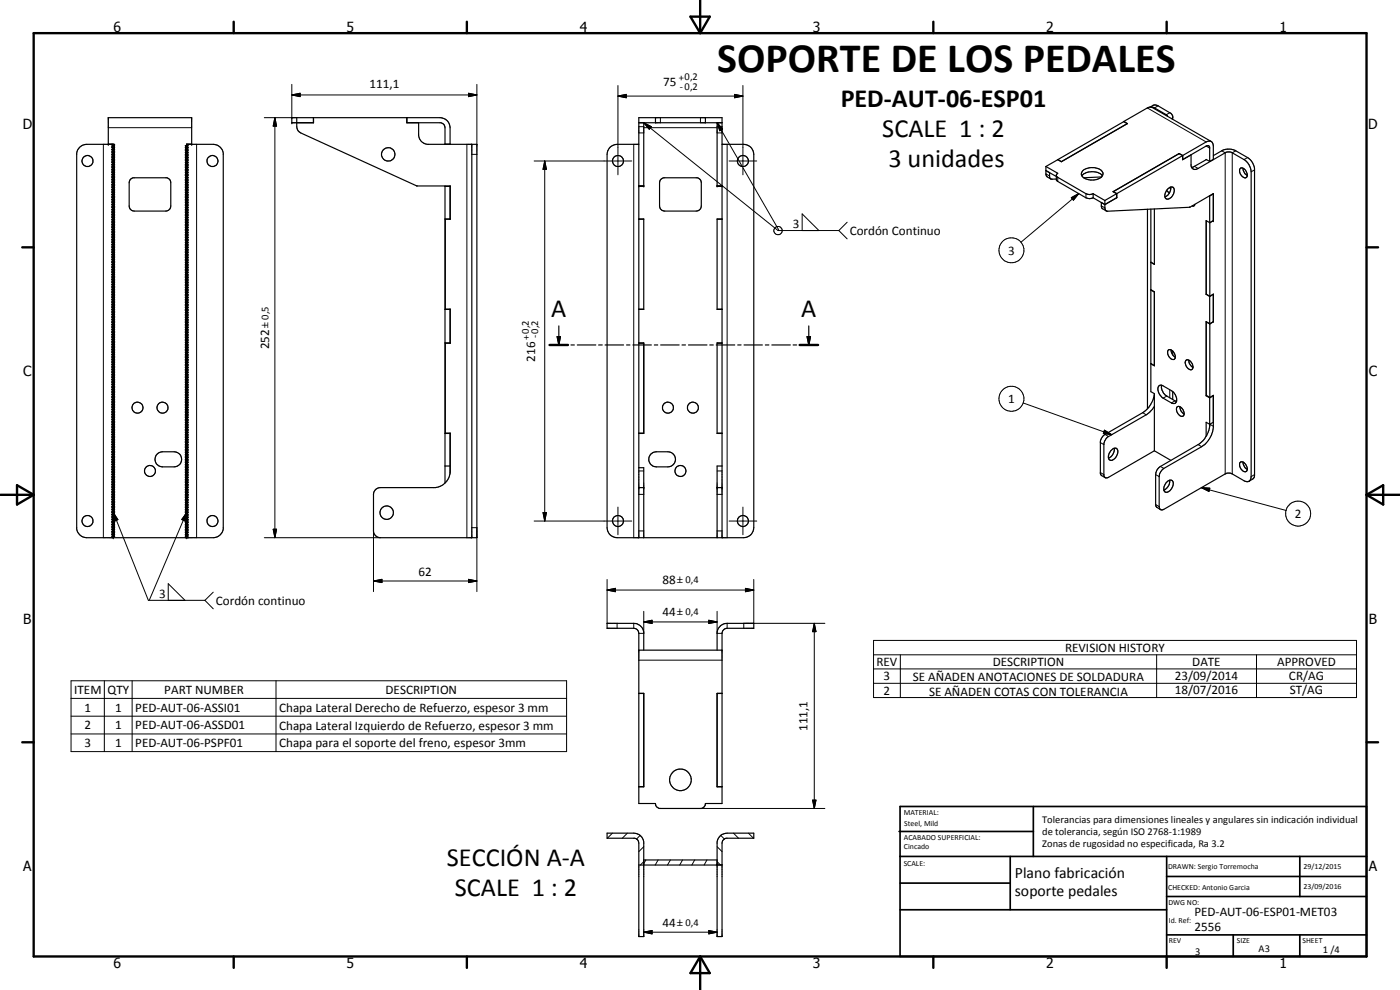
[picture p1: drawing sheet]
<svg xmlns="http://www.w3.org/2000/svg" width="420mm" height="297mm" viewBox="0 0 420 297" stroke-linecap="round" stroke-linejoin="round" font-family="sans-serif">
<g fill="none" stroke="#000" stroke-width=".35">
<path d="M89.1 35.3v3.1l.4 .8 .7 .7 34.8 15.9h10.1v10h-1.5v27h1.5v10.2h-1.5v27h1.5v11.3a5.1 5.1 0 0 1-4.5 5h-16.5a2.09 2.09 0 0 0-2 2v11a2.09 2.09 0 0 0 2 2h29v-118h-14.9a2.96 2.96 0 0 1-2.6-2.6v-3.9M94.1 35.3v1.5h-6.5v-1.5h44.5a3 3 0 0 1 3 3v5M122.1 35.3v1.5h10.3l.7 .5 .5 1v5M122.1 35.3v1.5M191.7 36.8h25M193.2 36.8v19.1h-1.5M196.7 35.3v1.5M211.7 35.3v1.5M215.2 36.8v19.1h1.5M337.3 36.5l1 .6-19.8 11.4-1-.6M337.3 36.5l-19.8 11.4M337.3 36.4l7-4 1.3-.2 17.9 10.3"/>
<path d="M337.3 36.4l1.1 .7-19.9 11.4-1.1-.6-3.5 2.1M337.3 36.4v.1M345.2 32.1l1.3-.6 1 .2 4.1 2.5 .3 .6v1M345.3 32.1l1.2 .3 3.5 2 .4 .5M351.9 35.2l-.2 .5M32.5 43.3v-8h25v8M32.5 43.2h1.5v118.1M34 43.3h-8a3.1 3.1 0 0 0-3 2.6v112.8a3.1 3.1 0 0 0 3 2.6h38a3.1 3.1 0 0 0 3-2.6v-112.8a3.1 3.1 0 0 0-3-2.6h-8M39.2 53.8l.8-.5h10.1l.7 .5 .5 1v7a1.52 1.52 0 0 1-1.5 1.5h-9.5a1.52 1.52 0 0 1-1.5-1.5v-7zM57.5 43.2h-1.5v118.1M133.6 55.9h1.5M133.6 55.8v89.1"/>
<path d="M133.6 43.2h1.5M135.1 55.8v10M141.6 43.3v118M191.7 43.3h-6.5a3 3 0 0 0-3 3v112a3 3 0 0 0 3 3h38a3 3 0 0 0 3-3v-112a3 3 0 0 0-3-3h-6.5M191.7 55.8h1.5M198.2 54l1-.7h10l.6 .3 .4 .4 .3 .8v7l-.3 .9-.4 .4-.9 .2h-9.4l-.9-.2-.4-.4-.3-.9v-7zM215.2 55.8h1.5M313.9 50l.1 2.6 .3 .5 1.1 .6M313.9 50l3.5 2-.4 .5v1.5l.4 .4 8.5 5 1.1 .2 1.1-.2M317 53l-3.1-1.8 1.1 .6v1.2l.2 .6 1.8 .1M317 52.7l.4 .5 8.5 4.9 1.1 .3 1.1-.3M317.5 47.9h.1"/>
<path d="M324.7 52.7a4.5 4.5 0 0 1 6.2 0M324.9 51.2a4.5 4.5 0 0 1 6 .4 1.65 1.65 0 0 1-1.5 2.2 3.9 3.9 0 0 1-4.8-1.3v-.6zM328.1 59.4l3.5 2M328.1 58.1l3.5 2.1M328.1 58.1v1.3M330.6 53.1l-5.4 .2M334.1 57.5h.1M334.1 57.5l1.1 .6M334.1 57.5l1 .6M335.1 59.3h.1M335.1 58.1l-3.5 2.1M335.1 58.1v1.3l-3.5 2"/>
<path d="M335.2 59.3l-3.6 2.1M335.2 58.1v1.2M350.2 57.1l.8 .8M350.5 56.7a1.1 1.1 0 0 1 1.6-.5 1.1 1.1 0 0 1 .2 1.7 2.03 2.03 0 0 1-2.4 1.7 2.39 2.39 0 0 1 .6-2.9zM351.1 56.3l.3 .4M351.3 56.1l.1 .6M351.4 56.7a3.1 3.1 0 0 1-1.8 2.4M353.9 46.1l1.1 .6M353.9 46.1h.1M353.9 46.1l-19.8 11.4M354.9 46.7l-1-.6-19.8 11.4M354.9 46.7v1.2l2.6-1.4 .1 3.7"/>
<path d="M354.9 46.7l-19.7 11.4M354.9 47.9h.1M355 47.9l7-4.1 .6-.1 .4 .5v4.2M355 46.7v1.2M357.6 50.2a1.25 1.25 0 0 0 2 .3l8.6-4.9 1.4 .1 3.7 2.2a4.6 4.6 0 0 1 2.2 3.7v91.4l-.2 .8-.4 .6M362 47.9l1 .5M362.1 47.9l-3.9 2.2-.6 .1M363 58.8h.1M363 58.8l.1 60.5M363.5 42.5l.3 .3 .3 1v4l-1.1 .6M363.5 42.5l-.7-.2-.8 .3-7 4.1M364.1 58.2l-1.1 .6"/>
<path d="M364.1 46.7l2.5-1.4a4.7 4.7 0 0 1 4-.2l3.8 2.2a4.6 4.6 0 0 1 2.1 3.3v92.1l-.3 .8-1.3 .9M372.2 50.5a1.72 1.72 0 0 1 2.1 2 .81 .81 0 0 1-.5 .9 .81 .81 0 0 1-1-.4 2.06 2.06 0 0 1-.6-2.5zM373.1 50.5l.4 1.5 .8 .7M133.6 65.7h1.5M191.7 65.7h1.5v27.1h-1.5M191.7 65.8h1.5M215.2 65.8h1.5M216.7 65.7h-1.5v27.1h1.5M331.6 61.4l-1.1-.7 .2 1.7 1.3 .9M331.6 60.2l.1 2.7 .5 .5 24.8-1.2 7.1-4.1v8.1M344.4 62.8v59.9M345.4 62.7v16l1 .5"/>
<path d="M345.4 78.7v8.2l1 .6v22.3l-.9-.7M345.5 78.7h-.1M346.4 62.7v16.6l-1-.6M358.6 61.3l-.3 .5h-.5M363 66.8l-1-.6v22.1M364.1 66.2l-1.1 .6M133.6 92.8h1.5M135.1 92.8v10.2M167.7 97.8v5.7M191.7 92.8h1.5M215.2 92.8h1.5M242.7 97.8v5.7"/>
<path d="M345.4 87v30.5l1 .6v17.2M345.4 87l1 .6M345.5 87h-.1M362 88.3l1 .6M362 88.3l1.1 .6M362 96.6h.1M362.1 88.3h-.1M363.1 97.2l-1.1-.7v22.2M363.1 88.9l1-.6v8.3M364.1 96.6h.1M364.1 88.3l-1.1 .6M364.1 96.6l-1 .6"/>
<path d="M364.1 96.5l-1.1 .7M133.6 102.9h1.5M164.9 103.5h5.6M167.2 101h1l-.5 2.5zM171.4 103.5h1M173.3 103.5h5.5M179.7 103.5h1.1M181.6 103.5h5.5M188 103.5h1M189.9 103.5h5.6M191.7 102.9h1.5v27.1h-1.5M191.7 103h1.5"/>
<path d="M196.4 103.5h1M198.3 103.5h5.5M204.7 103.5h1M206.6 103.5h5.6M213 103.5h1.1M215 103.5h5.5M215.2 103h1.5M216.7 102.9h-1.5v27.1h1.5M221.4 103.5h1M223.3 103.5h5.5M229.7 103.5h1M231.6 103.5h5.6"/>
<path d="M238 103.5h1.1M240 103.5h5.5M242.2 101h1l-.5 2.5zM345.4 109.1l1 .6M346.4 118.3a8.1 8.1 0 0 1-3.5 5.5l-11.3 6.5a3.3 3.3 0 0 0-1.4 2.2v9.5l.4 .7 1.1 .6M347.8 115.8l.8-.2 3 1.6a2.63 2.63 0 0 1 1.1 3.8h-.9l-2.7-1.5a3 3 0 0 1-1.3-3.7zM348.6 115.6a3.3 3.3 0 0 0 1.6 3.2l2.9 1.6M350.6 105.1a1.66 1.66 0 0 1 2.1 1.6v.7a1.14 1.14 0 0 1-1.2 .4 1.14 1.14 0 0 1-.8-1l-.3-.8zM351.5 105l.4 1.5M351.9 105.3v1.2M351.9 117.5v2.4M351.9 106.5l.8 .7"/>
<path d="M355.9 108.2a1.66 1.66 0 0 1 2.1 1.8 .74 .74 0 0 1-.2 .8 .74 .74 0 0 1-.8 .1 2.2 2.2 0 0 1-1.1-2.7zM356.8 108.1l.1 1 1.1 1.1M362 118.7l1 .7M362 118.6l1.1 .7M362.1 118.7h-.1M363 119.4v8.5M363.1 119.3l1-.7v9.7a7.8 7.8 0 0 1-3.5 5.7l-11.3 6.5-.9 1-.5 1.5v9l.2 .7 .3 .3 .9-.2 18.9-10.8h1.1l4.3 2.4h1.3M364.1 118.7l-1.1 .7M47.2 136.2l1.2-.6h3.9a2.26 2.26 0 0 1 2.2 2.2 2.26 2.26 0 0 1-2.2 2.3h-3.5a2.25 2.25 0 0 1-2.1-1.4 2.25 2.25 0 0 1 .5-2.5zM133.6 139.8h1.5M133.6 130h1.5M135.1 130v12"/>
<path d="M191.7 130h1.5M195.4 136.2l1.2-.6h3.8a2.26 2.26 0 0 1 2.3 2.2 2.26 2.26 0 0 1-2.3 2.3h-3.4a2.27 2.27 0 0 1-2.1-1.4 2.27 2.27 0 0 1 .5-2.5zM215.2 130h1.5M216.7 139.8h-1.5v21.5M333.3 135.3a1.25 1.25 0 0 1 2.1-.4 2.62 2.62 0 0 1-2.1 3.2 1.26 1.26 0 0 1-.5-1.9zM334.4 134.5a2.92 2.92 0 0 1-1.7 3M346.4 121.9l-1.3 1.7-1.1 .9-11.6 6.6-.4 .5-.7 1.5v9.6a.82 .82 0 0 0 .5 .7 .82 .82 0 0 0 .9-.2l13.7-7.9M346.4 135.3l5 2.8M353.2 122.1a1.7 1.7 0 0 1 2.2 1.9 .85 .85 0 0 1-.7 1 .85 .85 0 0 1-1-.6 2.09 2.09 0 0 1-.5-2.3zM354.1 122a2.43 2.43 0 0 0 1.3 2.2M363.1 127.7a8.2 8.2 0 0 1-3.5 5.7l-11.3 6.6a3 3 0 0 0-1.5 2.4v9l.3 .8 1.2 .7M364.1 126.7l-1.1 .6-1-.6v4.2"/>
<path d="M372.1 138.9a1.28 1.28 0 0 1 2 .9 .92 .92 0 0 1 .2 1.3 .92 .92 0 0 1-1.2 .3 2.36 2.36 0 0 1-1-2.5zM373.1 138.6l.4 1.6 .8 .6M191.7 140.3h1.5v21M191.7 146.3h1.5M215.2 146.3h1.5M350.4 144.4a1.05 1.05 0 0 1 1.5-.1 1.05 1.05 0 0 1 .1 1.5 2.02 2.02 0 0 1-2.3 1.9l-.1-.1a2.35 2.35 0 0 1 .8-3.2zM351 144.1a2.88 2.88 0 0 1-1.7 3M191.7 161.3v-126h25v126M191.7 195.1h25M193.2 195.1v-5.4a3 3 0 0 0-3-2.7h-8v1.5h8a1.52 1.52 0 0 1 1.5 1.5v51.1h5a1.51 1.51 0 0 0 1.2 1.5l12.9-.1a1.49 1.49 0 0 0 .9-1.4h5v-51.4l.7-.9 .8-.3h8v-1.5h-8a3 3 0 0 0-3 2.7v5.4M191.7 208h1.5v28.1h-1.5M216.7 208h-1.5v28.1h1.5"/>
<path d="M191.7 236h1.5M215.2 236h1.5M182.2 250h8a3 3 0 0 1 3 2.6v28.4h-1.5l-.1-28.6-.3-.5-.8-.4h-8.3zM193.2 258h22M216.1 250.9l.6-.5 1.5-.4h8v1.5h-8.3l-1.1 .9-.1 28.6h-1.5v-28.4l.4-1.1zM216.7 259.5h-25"/>
<circle cx="26.3" cy="48.3" r="1.66"/>
<circle cx="63.7" cy="48.3" r="1.66"/>
<circle cx="116.5" cy="46.3" r="2.02"/>
<circle cx="185.4" cy="48.3" r="1.66"/>
<circle cx="222.9" cy="48.3" r="1.64"/>
<circle cx="41.3" cy="122.3" r="1.65"/>
<circle cx="48.8" cy="122.3" r="1.66"/>
<circle cx="200.4" cy="122.3" r="1.65"/>
<circle cx="208" cy="122.3" r="1.65"/>
<circle cx="26.3" cy="156.3" r="1.64"/>
<circle cx="45" cy="141.3" r="1.65"/>
<circle cx="63.8" cy="156.3" r="1.64"/>
<circle cx="116.1" cy="153.8" r="2.01"/>
<circle cx="185.5" cy="156.3" r="1.65"/>
<circle cx="204.2" cy="141.3" r="1.65"/>
<circle cx="223" cy="156.3" r="1.66"/>
<circle cx="204.2" cy="234" r="3.3"/>
</g>
<g fill="none" stroke="#000" stroke-width=".3">
<path d="M32.5 38.3h25M82.5 35.3l.5 2.5h-1zM82.5 35.3v126M87.6 28.5l2.5-.5v1zM87.6 28.5h55.5M87.6 25.3v10h-8.3M140.6 28l2.5 .5-2.5 .5zM143.1 25.3v18M185.5 28.8l2.4-.5v1zM185.5 25.7v26.8M185.5 28.8h37.5M191.7 39.9h1.5"/>
<path d="M191.7 38h1.5M193.2 36.8l2.3 1.2-.7 .8zM193.2 38.3h22M193.2 36.8l40.3 32.4h18.2M198.2 35.3v1.5M210.2 35.3v1.5M215.2 36.8l1.7 1.9-.9 .5zM215.2 39.9h1.5M215.2 38h1.5M215.2 36.8l6.6 11.4M220.5 28.3l2.5 .5-2.5 .5zM223 25.7v26.8"/>
<path d="M344.3 32.4l17.7 10.2M347.5 31.7l-1 .7M351.1 33.8l-1.1 .6v.3M31 43.3v118M33.6 43.3l.3 .2 .5-.2M33.6 43.8h.8M33.6 44.3h.8M33.6 44.8h.8M33.6 45.3h.8M33.6 45.8h.8M33.6 46.3l.3 .2 .5-.2M33.6 46.8l.3 .2 .5-.2"/>
<path d="M33.6 47.3h.8M33.6 47.8l.3 .2 .5-.2M33.6 48.3l.3 .2 .5-.2M33.6 48.8h.8M33.6 49.3h.8M33.6 49.8h.8M33.6 50.3h.8M33.6 50.8h.8M33.6 51.3l.3 .2 .5-.2M33.6 51.8l.3 .2 .5-.2M33.6 52.3h.8M33.6 52.8h.8"/>
<path d="M33.6 53.3h.8M33.6 53.8h.8M33.6 54.3l.3 .2 .5-.2M33.6 54.8l.3 .2 .5-.2M33.6 55.3h.8M33.6 55.8l.3 .2 .5-.2M33.6 56.3l.3 .2 .5-.2M33.6 56.8l.3 .2 .5-.2M33.6 57.3h.8M33.6 57.8h.8M33.6 58.3h.8M33.6 58.8h.8"/>
<path d="M33.6 59.3l.3 .2 .5-.2M33.6 59.8l.3 .2 .5-.2M55.6 56.3h.8M55.6 56.8h.8M55.6 57.3h.8M55.6 57.8h.8M55.6 45.8h.8M55.6 48.8h.8M55.6 47.8h.8M55.6 58.3l.3-.2 .5 .2M55.6 59.8l.3-.2 .5 .2M55.6 59.3h.8"/>
<path d="M55.6 58.8l.3-.2 .5 .2M55.6 55.8l.3-.2 .5 .2M55.6 55.3l.3-.2 .5 .2M55.6 54.8l.3-.2 .5 .2M55.6 54.3h.8M55.6 53.8h.8M55.6 53.3h.8M55.6 52.7h.8M55.6 52.3l.3-.2 .5 .2M55.6 51.8l.3-.2 .5 .2M55.6 51.3h.8M55.6 50.8l.3-.2 .5 .2"/>
<path d="M55.6 50.3l.3-.2 .5 .2M55.6 49.8h.8M55.6 49.3h.8M55.6 48.3h.8M55.6 47.3l.3-.2 .5 .2M55.6 46.8l.3-.2 .5 .2M55.6 46.3h.8M55.6 45.3h.8M55.6 44.7h.8M55.6 44.3l.3-.2 .5 .2M55.6 43.8l.3-.2 .5 .2M59 43.3v118"/>
<path d="M140.1 43.3v118M141.6 46.3h1.5M160.3 48.3h29.3M163.5 48.3l.5 2.5h-1zM163.5 48.3v108M190.2 43.3v118M191.7 55.8h1.5M215.2 55.8h1.5M218.2 43.3v118M218.8 48.3h8.3M221.9 48.4l.9 1.7M223 50.5l10.7 18.4"/>
<path d="M313.9 52.2l1.1 .6M317.4 53.2v1.2M321.5 59.3l2.3-1.2-1.7 2zM323.8 58.1l-17.4 14.6M325.9 58.1v1.3M351.1 57.7l-.3 .1M358.5 49.9l1.1 .6M362 43.8l1 .6M366.6 45.3l1.1 .5v96.4M370.9 45.3l-1.1 .5v96.4M374.4 47.3l-1.1 .6M376.5 51l-1 .6"/>
<path d="M33.6 60.3h.8M33.6 60.8h.8M33.6 61.3h.8M33.6 61.8h.8M33.6 62.3l.3 .2 .5-.2M33.6 62.8l.3 .2 .5-.2M33.6 63.3l.3 .2 .5-.2M33.6 63.8h.8M33.6 64.3l.3 .2 .5-.2M33.6 64.8l.3 .2 .5-.2M33.6 65.3h.8M33.6 65.8h.8"/>
<path d="M33.6 66.3h.8M33.6 66.8h.8M33.6 67.3l.3 .2 .5-.2M33.6 67.8l.3 .2 .5-.2M33.6 68.3h.8M33.6 68.8h.8M33.6 69.3h.8M33.6 69.8h.8M33.6 70.4h.8M33.6 70.8l.3 .2 .5-.2M33.6 71.3l.3 .2 .5-.2M33.6 71.8h.8"/>
<path d="M33.6 72.3l.3 .2 .5-.2M33.6 72.8l.3 .2 .5-.2M33.6 73.3h.8M33.6 73.8h.8M33.6 74.3h.8M33.6 74.8h.8M33.6 75.3l.3 .2 .5-.2M33.6 75.8l.3 .2 .5-.2M33.6 76.3l.3 .2 .5-.2M33.6 76.8h.8M33.6 77.3h.8M33.6 77.9h.8"/>
<path d="M33.6 78.4h.8M33.6 78.8l.3 .2 .5-.2M33.6 79.3l.3 .2 .5-.2M33.6 79.8h.8M55.6 61.8h.8M55.6 62.3h.8M55.6 64.3h.8M55.6 64.8h.8M55.6 68.8l.3-.2 .5 .2M55.6 69.3h.8M55.6 69.8h.8M55.6 70.3h.8"/>
<path d="M55.6 72.3h.8M55.6 72.8h.8M55.6 77.8h.8M55.6 78.3h.8M55.6 66.3l.3-.2 .5 .2M55.6 67.3h.8M55.6 73.3h.8M55.6 75.3l.3-.2 .5 .2M55.6 79.8l.3-.2 .5 .2M55.6 79.3l.3-.2 .5 .2M55.6 78.8h.8M55.6 77.3h.8"/>
<path d="M55.6 76.8l.3-.2 .5 .2M55.6 76.3l.3-.2 .5 .2M55.6 75.8h.8M55.6 74.8l.3-.2 .5 .2M55.6 74.3l.3-.2 .5 .2M55.6 73.8h.8M55.6 71.8l.3-.2 .5 .2M55.6 71.3l.3-.2 .5 .2M55.6 70.8h.8M55.6 68.3l.3-.2 .5 .2M55.6 67.8l.3-.2 .5 .2M55.6 66.8l.3-.2 .5 .2"/>
<path d="M55.6 65.8h.8M55.6 65.3h.8M55.6 63.8l.3-.2 .5 .2M55.6 63.3l.3-.2 .5 .2M55.6 62.8h.8M55.6 61.3h.8M55.6 60.7h.8M55.6 60.3l.3-.2 .5 .2M240.7 69.2v-5l5.1 5M251.7 69.2l2.5 2.5M254.2 66.7l-2.5 2.5M330.5 61.8l1.1 .6"/>
<path d="M33.6 80.3l.3 .2 .5-.2M33.6 80.8l.3 .2 .5-.2M33.6 81.3h.8M33.6 81.8h.8M33.6 82.3h.8M33.6 82.8h.8M33.6 83.4h.8M33.6 83.8l.3 .2 .5-.2M33.6 84.3l.3 .2 .5-.2M33.6 84.8h.8M33.6 85.3h.8M33.6 85.9h.8"/>
<path d="M33.6 86.4h.8M33.6 86.8l.3 .2 .5-.2M33.6 87.3l.3 .2 .5-.2M33.6 87.8h.8M33.6 88.3l.3 .2 .5-.2M33.6 88.8l.3 .2 .5-.2M33.6 89.3l.3 .2 .5-.2M33.6 89.8h.8M33.6 90.3h.8M33.6 90.8h.8M33.6 91.4h.8M33.6 91.8l.3 .2 .5-.2"/>
<path d="M33.6 92.3l.3 .2 .5-.2M33.6 92.8h.8M33.6 93.3h.8M33.6 93.9h.8M33.6 94.4h.8M33.6 94.9h.8M33.6 95.3l.3 .2 .5-.2M33.6 95.8l.3 .2 .5-.2M33.6 96.4h.8M33.6 96.8l.3 .2 .5-.2M33.6 97.3l.3 .2 .5-.2M33.6 97.8h.8"/>
<path d="M33.6 98.3h.8M33.6 98.8h.8M33.6 99.4h.8M33.6 99.8l.3 .2 .5-.2M55.6 80.3h.8M55.6 80.8h.8M55.6 81.3h.8M55.6 81.8h.8M55.6 82.3h.8M55.6 85.3h.8M55.6 85.8h.8M55.6 86.3h.8"/>
<path d="M55.6 93.8h.8M55.6 94.3h.8M55.6 94.8h.8M55.6 96.8h.8M55.6 97.3h.8M55.6 90.8l.3-.2 .5 .2M55.6 99.8h.8M55.6 99.3l.3-.2 .5 .2M55.6 98.8l.3-.2 .5 .2M55.6 98.3h.8M55.6 97.8h.8M55.6 96.3l.3-.2 .5 .2"/>
<path d="M55.6 95.8l.3-.2 .5 .2M55.6 95.3h.8M55.6 93.3h.8M55.6 92.8l.3-.2 .5 .2M55.6 92.3l.3-.2 .5 .2M55.6 91.8h.8M55.6 91.3l.3-.2 .5 .2M55.6 90.3h.8M55.6 89.8h.8M55.6 89.3h.8M55.6 88.8h.8M55.6 88.3l.3-.2 .5 .2"/>
<path d="M55.6 87.8l.3-.2 .5 .2M55.6 87.3l.3-.2 .5 .2M55.6 86.8h.8M55.6 84.8l.3-.2 .5 .2M55.6 84.3l.3-.2 .5 .2M55.6 83.8h.8M55.6 83.3l.3-.2 .5 .2M55.6 82.8l.3-.2 .5 .2M33.6 100.3l.3 .2 .5-.2M33.6 100.8h.8M33.6 101.3h.8M33.6 101.9h.8"/>
<path d="M33.6 102.4h.8M33.6 102.9h.8M33.6 103.3l.3 .2 .5-.2M33.6 103.8l.3 .2 .5-.2M33.6 104.4h.8M33.6 104.8l.3 .2 .5-.2M33.6 105.3l.3 .2 .5-.2M33.6 105.8h.8M33.6 106.3h.8M33.6 106.8h.8M33.6 107.4h.8M33.6 107.9h.8"/>
<path d="M33.6 108.3l.3 .2 .5-.2M33.6 108.8l.3 .2 .5-.2M33.6 109.3h.8M33.6 109.9h.8M33.6 110.4h.8M33.6 110.9h.8M33.6 111.3l.3 .2 .5-.2M33.6 111.8l.3 .2 .5-.2M33.6 112.4h.8M33.6 112.8l.3 .2 .5-.2M33.6 113.3l.3 .2 .5-.2M33.6 113.8l.3 .2 .5-.2"/>
<path d="M33.6 114.3h.8M33.6 114.9h.8M33.6 115.4h.8M33.6 115.9h.8M33.6 116.3l.3 .2 .5-.2M33.6 116.8l.3 .2 .5-.2M33.6 117.3h.8M33.6 117.9h.8M33.6 118.4h.8M33.6 118.9h.8M33.6 119.3l.3 .2 .5-.2M33.6 119.8l.3 .2 .5-.2"/>
<path d="M55.6 104.8h.8M55.6 105.3h.8M55.6 105.8h.8M55.6 106.3h.8M55.6 109.3l.3-.2 .5 .2M55.6 109.8h.8M55.6 110.3h.8M55.6 110.8h.8M55.6 113.3h.8M55.6 113.8h.8M55.6 118.3h.8M55.6 118.8h.8"/>
<path d="M55.6 119.3h.8M55.6 102.8h.8M55.6 114.8h.8M55.6 115.3l.3-.2 .5 .2M55.6 119.8h.8M55.6 117.8h.8M55.6 117.3l.3-.2 .5 .2M55.6 116.8l.3-.2 .5 .2M55.6 116.3h.8M55.6 115.8l.3-.1 .5 .1M55.6 114.3h.8M55.6 112.8l.3-.2 .5 .2"/>
<path d="M55.6 112.3l.3-.2 .5 .2M55.6 111.8l.3-.2 .5 .2M55.6 111.3h.8M55.6 108.8l.3-.2 .5 .2M55.6 108.3h.8M55.6 107.8l.3-.1 .5 .1M55.6 107.3l.3-.2 .5 .2M55.6 106.8h.8M55.6 104.3l.3-.2 .5 .2M55.6 103.8l.3-.2 .5 .2M55.6 103.3h.8M55.6 102.3h.8"/>
<path d="M55.6 101.8h.8M55.6 101.3l.3-.2 .5 .2M55.6 100.8l.3-.2 .5 .2M55.6 100.3h.8M350.2 118.8l-1.1 .7M351.1 116.9v2.5M33.6 120.4l.3 .1 .5-.1M33.6 120.9h.8M33.6 121.3l.3 .2 .5-.2M33.6 121.8l.3 .2 .5-.2M33.6 122.3h.8M33.6 122.9h.8"/>
<path d="M33.6 123.4h.8M33.6 123.9h.8M33.6 124.3l.3 .2 .5-.2M33.6 124.8l.3 .2 .5-.2M33.6 125.3h.8M33.6 125.9h.8M33.6 126.4h.8M33.6 126.9h.8M33.6 127.4h.8M33.6 127.8l.3 .2 .5-.2M33.6 128.4l.3 .1 .5-.1M33.6 128.9h.8"/>
<path d="M33.6 129.3l.3 .2 .5-.2M33.6 129.8l.3 .2 .5-.2M33.6 130.3h.8M33.6 130.9h.8M33.6 131.4h.8M33.6 131.9h.8M33.6 132.3l.3 .2 .5-.2M33.6 132.8l.3 .2 .5-.2M33.6 133.3l.3 .2 .5-.2M33.6 133.9h.8M33.6 134.4h.8M33.6 134.9h.8"/>
<path d="M33.6 135.4h.8M33.6 135.8l.3 .2 .5-.2M33.6 136.4l.3 .1 .5-.1M33.6 136.9h.8M33.6 137.3l.3 .2 .5-.2M33.6 137.8l.3 .2 .5-.2M33.6 138.3h.8M33.6 138.9h.8M33.6 139.4h.8M33.6 139.9h.8M55.6 121.3h.8M55.6 121.8h.8"/>
<path d="M55.6 122.3h.8M55.6 122.8h.8M55.6 126.8h.8M55.6 127.3h.8M55.6 129.3h.8M55.6 133.8l.3-.2 .5 .2M55.6 134.3h.8M55.6 134.8h.8M55.6 135.3h.8M55.6 137.3h.8M55.6 137.8h.8M55.6 138.3h.8"/>
<path d="M55.6 124.3h.8M55.6 130.3h.8M55.6 139.3h.8M55.6 139.8l.3-.1 .5 .1M55.6 138.8h.8M55.6 136.8l.3-.1 .5 .1M55.6 136.3l.3-.2 .5 .2M55.6 135.8h.8M55.6 133.3l.3-.2 .5 .2M55.6 132.8h.8M55.6 132.3l.3-.1 .5 .1M55.6 131.8l.3-.1 .5 .1"/>
<path d="M55.6 131.3l.3-.2 .5 .2M55.6 130.8h.8M55.6 129.8h.8M55.6 128.8l.3-.1 .5 .1M55.6 128.3l.3-.2 .5 .2M55.6 127.8h.8M55.6 126.3h.8M55.6 125.8l.3-.2 .5 .2M55.6 125.3l.3-.2 .5 .2M55.6 124.8l.3-.2 .5 .2M55.6 123.8l.3-.1 .5 .1M55.6 123.3l.3-.2 .5 .2"/>
<path d="M55.6 120.8l.3-.2 .5 .2M55.6 120.3l.3-.2 .5 .2M307.1 120.9l26.6 9.5M330.2 132.8l1.1 .6M331.5 129.1l2.2 1.3-2.6-.4zM331.6 130.3l1.1 .7M342.9 123.8l1.1 .7M348.3 140l1 .5M352.6 120.3l-1 .6M359.6 133.4l1 .6M363.1 127.3l1 .6M33.6 140.4h.8"/>
<path d="M33.6 140.8l.3 .2 .5-.2M33.6 141.4l.3 .1 .5-.1M33.6 141.9h.8M33.6 142.4h.8M33.6 142.9h.8M33.6 143.4h.8M33.6 143.8l.3 .2 .5-.2M33.6 144.4l.3 .1 .5-.1M33.6 144.9h.8M33.6 145.3l.3 .2 .5-.2M33.6 145.8l.3 .2 .5-.2M33.6 146.3l.3 .2 .5-.2"/>
<path d="M33.6 146.9h.8M33.6 147.4h.8M33.6 147.9h.8M33.6 148.4h.8M33.6 148.8l.3 .2 .5-.2M33.6 149.4l.3 .1 .5-.1M33.6 149.9h.8M33.6 150.4h.8M33.6 150.9h.8M33.6 151.4h.8M33.6 151.9h.8M33.6 152.4l.3 .1 .5-.1"/>
<path d="M33.6 152.9l.3 .1 .5-.1M33.6 153.4h.8M33.6 153.8l.3 .2 .5-.2M33.6 154.3l.3 .2 .5-.2M33.6 154.9h.8M33.6 155.4h.8M33.6 155.9h.8M33.6 156.4h.8M33.6 156.8l.3 .2 .5-.2M33.6 157.4l.3 .1 .5-.1M33.6 157.9h.8M33.6 158.4h.8"/>
<path d="M33.6 158.9h.8M33.6 159.4h.8M33.6 159.9h.8M34 153.8l1.4 2.1-.9 .4zM34 153.8l10.5 26.3h17M55.6 142.8h.8M55.6 143.3h.8M55.6 145.8h.8M55.6 146.3h.8M55.6 146.8h.8M55.6 147.3h.8M55.6 150.3h.8"/>
<path d="M55.6 150.8h.8M55.6 151.3h.8M55.6 151.8h.8M55.6 154.3h.8M55.6 159.3h.8M55.6 159.8h.8M55.6 147.8l.3-.1 .5 .1M55.6 148.8h.8M55.6 158.8h.8M55.6 158.3l.3-.1 .5 .1M55.6 157.8l.3-.2 .5 .2M55.6 157.3h.8"/>
<path d="M55.6 156.8h.8M55.6 156.3l.3-.1 .5 .1M55.6 155.8l.3-.1 .5 .1M55.6 155.3h.8M55.6 154.8h.8M55.6 153.8h.8M55.6 153.3l.3-.1 .5 .1M55.6 152.8l.3-.1 .5 .1M55.6 152.3h.8M55.6 149.8l.3-.2 .5 .2M55.6 149.3l.3-.2 .5 .2M55.6 148.3l.3-.1 .5 .1"/>
<path d="M55.6 145.3l.3-.1 .5 .1M55.6 144.8l.3-.1 .5 .1M55.6 144.3l.3-.2 .5 .2M55.6 143.8h.8M55.6 142.3h.8M55.6 141.8l.3-.2 .5 .2M55.6 141.3l.3-.2 .5 .2M55.6 140.8h.8M55.6 140.3l.3-.1 .5 .1M56 153.8l-.5 2.5-.9-.4zM56 153.8l-11.2 26.2M82 158.8h1l-.5 2.5z"/>
<path d="M112.1 159.3v18.2M141.6 158.3h1.5v19.2M160.3 156.3h29.3M163 153.8h1l-.5 2.5zM185.5 152.1v8.3M191.7 148.3h1.5M191.7 159.3h1.5M191.7 141.3h1.5M215.2 148.3h1.5M215.2 159.3h1.5M215.2 141.3h1.5M218.8 156.3h8.3"/>
<path d="M223 152.1v8.3M330.2 141.8l1.1 .6M346.8 142.4l1.1 .6M346.8 151.4l1.1 .6M360.5 146.3l2.6 .2-.3 .9zM360.5 146.3l25.5 6.9M376.5 142.4l-1 .6M33.6 160.4l.3 .1 .5-.1M33.6 160.9l.3 .1 .5-.1M55.6 161.3l.3-.1 .5 .1M55.6 160.8l.3-.1 .5 .1M55.6 160.3h.8"/>
<path d="M64 177.7l-2.5 2.4M79.3 161.3h34.8M112.1 174.3l2.5-.5v1zM112.1 174.3h31M140.6 173.8l2.5 .5-2.5 .5zM182.2 177l2.5-.5v1zM182.2 177h44M182.2 173.9v13.1M223.7 176.5l2.5 .5-2.5 .5zM226.2 173.9v13.1M50.5 180.1v-5l5 5M61.5 180.1l2.5 2.6"/>
<path d="M185.2 187v1.5M190.2 187v1.5M191.7 198.1h25M193.2 186.6l2.5-.5v1zM193.2 183.4v6.6h-1.5M193.2 186.6h22M212.7 186.1l2.5 .5-2.5 .5zM215.2 183.4v6.6h1.5M218.2 187v1.5M244.4 187l.5 2.5h-1zM244.4 187v55.6M247.6 187h-24.4v1.5"/>
<path d="M262.2 192.2h144.9v17.1h-144.9zM262.2 196.5h144.9M270.2 196.5v12.8M347.1 196.5v12.8M377.1 196.5v12.8M21.3 204.3h148.7v21.2h-148.7zM21.3 209.5h148.7M21.3 214.9h148.7M31.3 204.3v21.2M39.7 204.3v21.2M82.8 204.3v21.2M262.2 200.7h144.9"/>
<path d="M262.2 205h144.9M21.3 220.2h148.7M183.8 250l-1.5 1.5M188.3 250l-1.5 1.5M192.1 250.7l-1.1 1.1M193.2 258.5l-1 1M193.2 254l-1.5 1.5M193.8 258l-.6 1.1M197.5 258l-.9 1.5M201.2 258l-.9 1.5M204.8 258l-.8 1.5M208.5 258l-.9 1.5"/>
<path d="M210.2 242.6h37.4M212.2 258l-.9 1.5M215.2 258.5l1 1M215.2 254l1.5 1.5M215.2 259.1l-.2 .4M216.3 250.7l1.1 1.1M220.1 250l1.5 1.5M224.6 250l1.5 1.5M243.9 240.1h1l-.5 2.5zM193.2 279.7l2.5-.5v1zM193.2 279.7h22M212.7 279.2l2.5 .5-2.5 .5z"/>
<circle cx="233.5" cy="69.2" r="1.26"/>
<circle cx="303.6" cy="75.1" r="3.8"/>
<circle cx="303.6" cy="119.7" r="3.8"/>
<circle cx="389.6" cy="154.1" r="3.7"/>
</g>
<g fill="#000">
<circle cx="87.6" cy="35.3" r=".18"/>
<circle cx="87.6" cy="36.8" r=".18"/>
<circle cx="32.5" cy="43.3" r=".18"/>
<circle cx="34" cy="43.3" r=".18"/>
<circle cx="56" cy="43.3" r=".18"/>
<circle cx="57.5" cy="43.3" r=".18"/>
<circle cx="191.7" cy="55.8" r=".18"/>
<circle cx="193.2" cy="55.8" r=".18"/>
<circle cx="215.2" cy="55.8" r=".18"/>
<circle cx="216.7" cy="55.8" r=".18"/>
<circle cx="364.1" cy="66.2" r=".18"/>
<circle cx="191.7" cy="146.3" r=".18"/>
<circle cx="193.2" cy="146.3" r=".18"/>
<circle cx="215.2" cy="146.3" r=".18"/>
<circle cx="216.7" cy="146.3" r=".18"/>
<circle cx="34" cy="161.3" r=".18"/>
<circle cx="56" cy="161.3" r=".18"/>
</g>
<g fill="none" stroke="#000" stroke-width=".71">
<path d="M10.1 9.9h400v277.1h-400zM70.1 6.5v3.4M140.1 6.5v3.4M207.2 5h5.8l-2.9 4.9zM210.1 0v9.9M280.1 6.5v3.4M350.1 6.5v3.4M6.7 74.2h3.4M410.1 74.2h3.5M164.9 103.5h5.6M240 103.5h5.5M.1 148.5h10"/>
<path d="M5.1 145.6l5 2.9-5 2.9zM410.1 148.5h10M410.1 148.5l5-2.9v5.8zM6.7 222.7h3.4M410.1 222.7h3.5M70.1 287v3.4M140.1 287v3.4M210.1 287v10M210.1 287l2.9 5h-5.8zM280.1 287v3.4M350.1 287v3.4"/>
</g>
<g fill="none" stroke="#000" stroke-width=".51">
<path d="M269.8 249.5h40.3M270.1 242h140v45h-140zM270.1 257h140M303.2 257v16M310.1 242v15M350.1 257v30M390.1 257v12M270.1 265h33.1M270.1 273h80M350.1 269h60M350.1 263h60M350.1 280.5h60"/>
<path d="M370.1 280.5v6.5M390.1 280.5v6.5"/>
</g>
<g fill="#000">
<path d="M82.5 35.3l.5 2.5h-1zM87.6 28.5l2.5-.5v1zM140.6 28l2.5 .5-2.5 .5zM185.5 28.8l2.4-.5v1zM193.2 36.8l2.3 1.2-.7 .8zM215.2 36.8l1.7 1.9-.9 .5zM220.5 28.3l2.5 .5-2.5 .5zM163.5 48.3l.5 2.5h-1zM321.5 59.3l2.3-1.2-1.7 2zM167.2 101h1l-.5 2.5zM242.2 101h1l-.5 2.5zM331.5 129.1l2.2 1.3-2.6-.4z"/>
<path d="M34 153.8l1.4 2.1-.9 .4zM56 153.8l-.5 2.5-.9-.4zM82 158.8h1l-.5 2.5zM163 153.8h1l-.5 2.5zM360.5 146.3l2.6 .2-.3 .9zM112.1 174.3l2.5-.5v1zM140.6 173.8l2.5 .5-2.5 .5zM182.2 177l2.5-.5v1zM223.7 176.5l2.5 .5-2.5 .5zM193.2 186.6l2.5-.5v1zM212.7 186.1l2.5 .5-2.5 .5zM244.4 187l.5 2.5h-1z"/>
<path d="M243.9 240.1h1l-.5 2.5zM193.2 279.7l2.5-.5v1zM212.7 279.2l2.5 .5-2.5 .5z"/>
</g>
<text font-size="12.6" x="215.3" y="21.5">SOPORTE DE LOS PEDALES</text>
<g font-size="7.9">
<text x="252.3" y="32">PED-AUT-06-ESP01</text>
<text x="264.8" y="41">SCALE 1 : 2</text>
<text x="266.6" y="50">3 unidades</text>
<text x="165.4" y="95">A</text>
<text x="240.5" y="95">A</text>
<text x="134.1" y="259.9">SECCIÓN A-A</text>
<text x="136.5" y="268.9">SCALE 1 : 2</text>
</g>
<g font-size="4.7">
<text x="304.6" y="263.5">Plano fabricación</text>
<text x="304.6" y="268.9">soporte pedales</text>
</g>
<g font-size="4.2">
<text x="34" y="9.6">6</text>
<text x="104" y="9.6">5</text>
<text x="174" y="9.6">4</text>
<text x="244" y="9.6">3</text>
<text x="314" y="9.6">2</text>
<text x="384" y="9.6">1</text>
<text x="6.8" y="38.7">D</text>
<text x="410.6" y="38.7">D</text>
<text x="7" y="112.9">C</text>
<text x="410.8" y="112.9">C</text>
<text x="7" y="187.1">B</text>
<text x="410.8" y="187.1">B</text>
<text x="7" y="261.4">A</text>
<text x="410.8" y="261.4">A</text>
<text x="34" y="290.4">6</text>
<text x="104" y="290.4">5</text>
<text x="174" y="290.4">4</text>
<text x="244" y="290.4">3</text>
<text x="314" y="290.4">2</text>
<text x="384" y="290.4">1</text>
</g>
<g font-size="3.9">
<text x="110.9" y="26.5">111,1</text>
<text x="199" y="26">75</text>
<text x="238" y="68.4">3</text>
<text x="255" y="70.5">Cordón Continuo</text>
<text x="302.5" y="76.4">3</text>
<text x="80.8" y="104.8" transform="rotate(-90 80.8 104.8)">252</text>
<text x="160.6" y="108.5" transform="rotate(-90 160.6 108.5)">216</text>
<text x="302.5" y="120.9">1</text>
<text x="388.6" y="155.4">2</text>
<text x="125.6" y="172.8">62</text>
<text x="47.8" y="179.4">3</text>
<text x="198.8" y="175.3">88</text>
<text x="64.8" y="181.5">Cordón continuo</text>
<text x="198.8" y="184.9">44</text>
<text x="319.6" y="195.6">REVISION HISTORY</text>
<text x="263" y="199.8">REV</text>
<text x="297.9" y="199.8">DESCRIPTION</text>
<text x="357.8" y="199.8">DATE</text>
<text x="383.3" y="199.8">APPROVED</text>
<text x="22.3" y="208.2">ITEM</text>
<text x="32.2" y="208.2">QTY</text>
<text x="49.3" y="208.2">PART NUMBER</text>
<text x="115.7" y="208.2">DESCRIPTION</text>
<text x="265.2" y="204.1">3</text>
<text x="265.2" y="208.4">2</text>
<text x="274" y="204.4">SE AÑADEN ANOTACIONES DE SOLDADURA</text>
<text x="278.8" y="208.7">SE AÑADEN COTAS CON TOLERANCIA</text>
<text x="352.6" y="204">23/09/2014</text>
<text x="352.6" y="208.3">18/07/2016</text>
<text x="386.8" y="204">CR/AG</text>
<text x="387.1" y="208.3">ST/AG</text>
<text x="25.4" y="213.5">1</text>
<text x="34.5" y="213.5">1</text>
<text x="40.6" y="213.5">PED-AUT-06-ASSI01</text>
<text x="83.8" y="213.6">Chapa Lateral Derecho de Refuerzo, espesor 3 mm</text>
<text x="25.4" y="218.8">2</text>
<text x="34.5" y="218.8">1</text>
<text x="40.6" y="218.8">PED-AUT-06-ASSD01</text>
<text x="83.8" y="218.9">Chapa Lateral Izquierdo de Refuerzo, espesor 3 mm</text>
<text x="242.3" y="219.3" transform="rotate(-90 242.3 219.3)">111,1</text>
<text x="25.4" y="224.1">3</text>
<text x="34.5" y="224.1">1</text>
<text x="40.6" y="224.1">PED-AUT-06-PSPF01</text>
<text x="83.8" y="224.2">Chapa para el soporte del freno, espesor 3mm</text>
<text x="358.5" y="275">PED-AUT-06-ESP01-MET03</text>
<text x="198.8" y="278">44</text>
<text x="358.5" y="279.4">2556</text>
</g>
<g font-size="3.1">
<text x="203.7" y="24.2">+0,2</text>
<text x="204" y="26.9">-0,2</text>
<text x="80.6" y="95.9" transform="rotate(-90 80.6 95.9)">0,5</text>
<text x="158.9" y="101.9" transform="rotate(-90 158.9 101.9)">+0,2</text>
<text x="161.5" y="101.6" transform="rotate(-90 161.5 101.6)">-0,2</text>
<text x="205.7" y="175">0,4</text>
<text x="205.7" y="184.7">0,4</text>
<text x="312.7" y="246.8">Tolerancias para dimensiones lineales y angulares sin indicación individual</text>
<text x="312.7" y="250.4">de tolerancia, según ISO 2768-1:1989</text>
<text x="312.7" y="254">Zonas de rugosidad no especificada, Ra 3.2</text>
<text x="205.7" y="277.7">0,4</text>
<text x="358.7" y="286.4">3</text>
<text x="377.7" y="285.6">A3</text>
<text x="397" y="285.9">1 /4</text>
</g>
<g font-size="2.6">
<text x="80.6" y="98.3" transform="rotate(-90 80.6 98.3)">±</text>
<text x="203.3" y="175">±</text>
<text x="203.3" y="184.7">±</text>
<text x="203.3" y="277.7">±</text>
</g>
<g font-size="2.4">
<text x="271.2" y="244.4">MATERIAL:</text>
<text x="271.3" y="252">ACABADO SUPERFICIAL:</text>
<text x="271.4" y="247.9">Steel, Mild</text>
<text x="271.3" y="254.6">Cincado</text>
<text x="271.2" y="259.7">SCALE:</text>
<text x="350.6" y="260.8">DRAWN: Sergio Torremocha</text>
<text x="391.2" y="260.6">29/12/2015</text>
<text x="350.6" y="267">CHECKED: Antonio Garcia</text>
<text x="391.2" y="266.7">23/09/2016</text>
<text x="350.6" y="271.4">DWG NO:</text>
<text x="350.8" y="276.9">Id. Ref:</text>
<text x="350.8" y="282.8">REV</text>
<text x="371.2" y="282.9">SIZE</text>
<text x="390.9" y="282.9">SHEET</text>
</g>
</svg>
